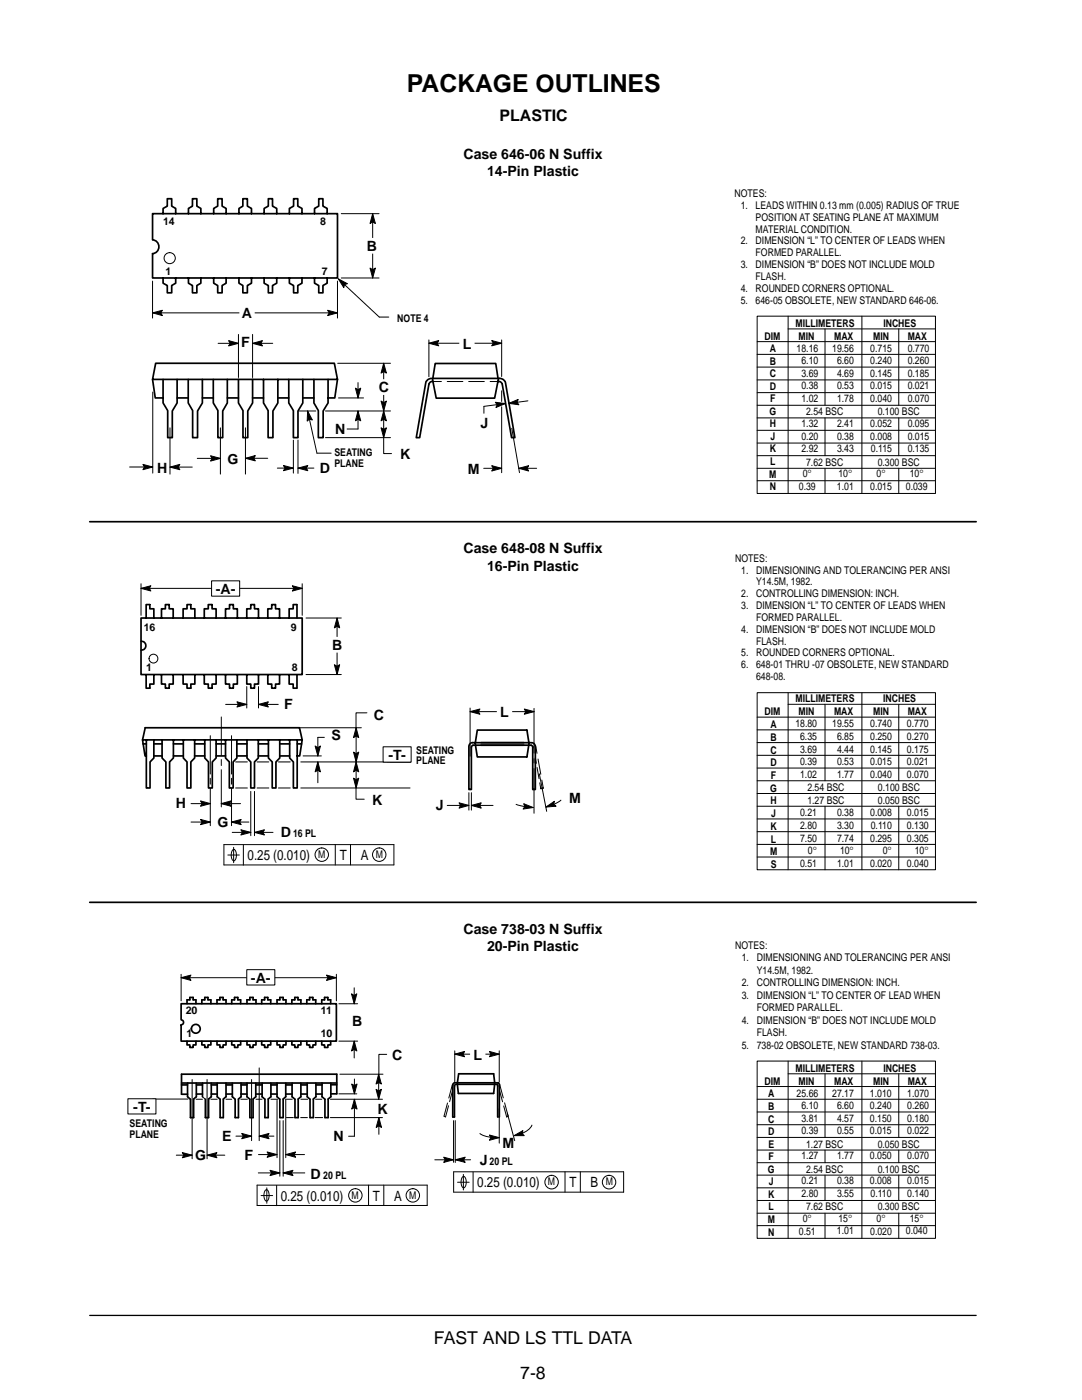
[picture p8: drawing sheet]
<svg xmlns="http://www.w3.org/2000/svg" width="216mm" height="279mm" viewBox="0 0 216 279" stroke-linecap="round" stroke-linejoin="round" font-family="sans-serif">
<path d="M17.9 262.5h176.9" fill="none" stroke="#000" stroke-width=".26"/>
<g fill="none" stroke="#000" stroke-width=".34">
<path d="M30.4 50.6a1.37 1.37 0 0 0 1.3-1.4 1.37 1.37 0 0 0-1.3-1.3v-5.3h36.9v12.9h-36.9v-4.9M32.5 42.6v-1l.9-.5v-1.4h.9v1.4l.8 .5v1M32.5 55.5v1l.9 .5v1.4h.9v-1.4l.8-.5v-1M37.6 42.6v-1l.8-.5v-1.4h.9v1.4l.8 .5v1M37.6 55.5v1l.8 .5v1.4h.9v-1.4l.8-.5v-1M42.6 42.6v-1l.8-.5v-1.4h.9v1.4l.8 .5v1M42.6 55.5v1l.8 .5v1.4h.9v-1.4l.8-.5v-1M47.7 42.6v-1l.8-.5v-1.4h.9v1.4l.8 .5v1M47.7 55.5v1l.8 .5v1.4h.9v-1.4l.8-.5v-1M52.7 42.6v-1l.8-.5v-1.4h.9v1.4l.8 .5v1M52.7 55.5v1l.8 .5v1.4h.9v-1.4l.8-.5v-1M57.7 42.6v-1l.9-.5v-1.4h.8v1.4l.9 .5v1"/>
<path d="M57.7 55.5v1l.9 .5v1.4h.8v-1.4l.9-.5v-1M62.8 42.6v-1l.8-.5v-1.4h.8v1.4l.9 .5v1M62.8 55.5v1l.8 .5v1.4h.8v-1.4l.9-.5v-1M30.4 75.7l.6 3.7h1.5M31.1 72.5h35.6l.6 3.2h-36.9zM32.5 75.7v4.7l1 1.5v5.4h.9v-5.3l.9-1.6v-4.7M35.3 79.4h2.3M37.6 75.7v4.7l.8 1.5v5.4h1v-5.3l1-1.6v-4.7M40.4 79.4h2.2M42.6 75.7v4.7l.9 1.5v5.4h.9v-5.3l1-1.6v-4.7M45.4 79.4h2.2M47.6 75.7v4.7l.9 1.5v5.4h.9v-5.3l1-1.6v-4.7"/>
<path d="M50.4 79.4h2.2M52.6 75.7v4.7l.9 1.5v5.4h1v-5.3l.9-1.6v-4.7M55.4 79.4h2.2M57.6 75.7v4.7l.9 1.5v5.4h1v-5.3l.9-1.6v-4.7M60.4 79.4h2.2M62.6 75.7v4.7l.9 1.5v5.4h1v-5.3l1-1.6v-4.7M67.3 75.7l-.5 3.7h-1.3M86.8 72.5h12.1l.5 3.3-.7 3.7h-11.7l-.7-3.7zM99.7 75.5l.7 .3 .5 .6 1.8 10.9h-.6l-1.9-10.6a.73 .73 0 0 0-.9-.6M99.7 75.5h-13.6a1.25 1.25 0 0 0-1.1 .9l-1.9 10.9h.6l1.9-10.6a.73 .73 0 0 1 .9-.6M17.9 104.1h176.9M17.9 180.1h176.9"/>
</g>
<g fill="none" stroke="#000" stroke-width=".2">
<path d="M30.4 56.1v7.4M67.3 56.1v7.4M67.5 55.7l1.8 .9-.6 .2-.1 .6zM67.5 55.7l8.2 7.6h1.9M68.1 55.5h7.5M68.1 42.6h7.5M73.8 53.5l.6 .3 .5-.3-.5 2zM74.4 42.6l.5 2-.5-.3-.6 .3zM74.4 42.6v12.9M30.4 62.4l2-.5-.3 .5 .3 .6zM30.4 62.4h36.9M30.5 78.2v16.2"/>
<path d="M43.5 68.5h4.1M45.6 68l2 .5-2 .5 .3-.5zM47.6 66.7v8.6M50.4 68.5l2-.5-.3 .5 .3 .5zM50.4 68.5h4M65.4 61.9l1.9 .5-1.9 .6 .3-.6zM67.4 72.5h10.5M67.5 79.4h5M70.9 77.5l.5 .3 .6-.3-.6 1.9zM71.4 76.4v3M76.6 72.5l.5 2-.5-.3-.6 .3zM76.6 72.5v18h1.5"/>
<path d="M85.6 68.5l1.9-.5-.3 .5 .3 .5zM85.6 67.8v7.4M85.6 68.5h14.5M98.1 68l2 .5-2 .5 .3-.5zM100.1 67.8v7.3M100.1 78v2.1M105.3 80l-3.8 .5M151.1 63.1h35.6v35.4h-35.6zM151.1 68.2h35.6M151.1 73.3h35.6M151.1 70.7h35.6M151.1 75.8h35.6"/>
<path d="M151.1 78.4h35.6M157.3 63.1v35.4M157.3 65.6h29.4M164.6 65.6v15.3M172 63.1v35.4M179.3 65.6v15.3M25.9 93.2h4.6M28.5 92.7l2 .5-2 .5 .3-.5zM33.9 93.2l2-.5-.3 .5 .3 .5zM33.9 93.2h4.5M39.4 91.5h4.6M42 91l2 .5-2 .5 .3-.5z"/>
<path d="M49 91.5l1.9-.6-.3 .6 .3 .5zM49 91.5h4.4M55.3 93.4h3.2M56.6 92.9l1.9 .5-1.9 .5 .3-.5zM58.5 87.8v6.6M59.5 93.4l1.9-.5-.3 .5 .3 .5zM59.5 87.8v6.7M59.5 93.4h3.1M59.7 82h3.3M61.4 82l.9 1.8-.6-.2-.4 .4zM61.4 82l1.8 8.4h2.9M64.9 82h13"/>
<path d="M64.9 87.3h13M71.4 82l.6 2-.6-.3-.5 .3zM71.4 82v3.6h-2.1M76 80l.6 .3 .5-.3-.5 2zM76 85.4l.6 .3 .5-.3-.5 1.9zM76.6 82l.5 2-.5-.3-.6 .3zM96.5 93.5h3.6M98.1 92.9l2 .6-2 .5 .3-.5zM98.8 80.3l2 .2-1.8 .8 .2-.5zM100.1 81.2v13.1M100.8 80.5l-4.2 .6v1.4M103.2 80.3l.2-.6-1.9 .8 2 .3-.3-.5"/>
<path d="M103.5 93.5l2-.6-.3 .6 .3 .5zM103.5 93.5h3.6M151.1 83.4h35.6M151.1 80.9h35.6M151.1 85.9h35.6M151.1 88.4h35.6M151.1 93.5h35.6M151.1 90.9h35.6M151.1 95.9h35.6M164.6 83.4v7.5M164.6 93.5v5M179.3 83.4v7.5"/>
<path d="M179.3 93.5v5"/>
<circle cx="33.9" cy="51.5" r="1.11"/>
</g>
<g fill="#000">
<path d="M67.5 55.7l1.8 .9-.6 .2-.1 .6z" fill-rule="evenodd"/>
<path d="M73.8 53.5l.6 .3 .5-.3-.5 2z" fill-rule="evenodd"/>
<path d="M74.4 42.6l.5 2-.5-.3-.6 .3z" fill-rule="evenodd"/>
<path d="M30.4 62.4l2-.5-.3 .5 .3 .6z" fill-rule="evenodd"/>
<path d="M45.6 68l2 .5-2 .5 .3-.5z" fill-rule="evenodd"/>
<path d="M50.4 68.5l2-.5-.3 .5 .3 .5z" fill-rule="evenodd"/>
<path d="M65.4 61.9l1.9 .5-1.9 .6 .3-.6z" fill-rule="evenodd"/>
<path d="M70.9 77.5l.5 .3 .6-.3-.6 1.9z" fill-rule="evenodd"/>
<path d="M76.6 72.5l.5 2-.5-.3-.6 .3z" fill-rule="evenodd"/>
<path d="M85.6 68.5l1.9-.5-.3 .5 .3 .5z" fill-rule="evenodd"/>
<path d="M98.1 68l2 .5-2 .5 .3-.5z" fill-rule="evenodd"/>
<path d="M28.5 92.7l2 .5-2 .5 .3-.5z" fill-rule="evenodd"/>
<path d="M33.9 93.2l2-.5-.3 .5 .3 .5z" fill-rule="evenodd"/>
<path d="M42 91l2 .5-2 .5 .3-.5z" fill-rule="evenodd"/>
<path d="M49 91.5l1.9-.6-.3 .6 .3 .5z" fill-rule="evenodd"/>
<path d="M56.6 92.9l1.9 .5-1.9 .5 .3-.5z" fill-rule="evenodd"/>
<path d="M59.5 93.4l1.9-.5-.3 .5 .3 .5z" fill-rule="evenodd"/>
<path d="M61.4 82l.9 1.8-.6-.2-.4 .4z" fill-rule="evenodd"/>
<path d="M71.4 82l.6 2-.6-.3-.5 .3z" fill-rule="evenodd"/>
<path d="M76 80l.6 .3 .5-.3-.5 2z" fill-rule="evenodd"/>
<path d="M76 85.4l.6 .3 .5-.3-.5 1.9z" fill-rule="evenodd"/>
<path d="M76.6 82l.5 2-.5-.3-.6 .3z" fill-rule="evenodd"/>
<path d="M98.1 92.9l2 .6-2 .5 .3-.5z" fill-rule="evenodd"/>
<path d="M98.8 80.3l2 .2-1.8 .8 .2-.5z" fill-rule="evenodd"/>
<path d="M101.5 80.5l1.9-.8-.2 .6 .3 .5z" fill-rule="evenodd"/>
<path d="M103.5 93.5l2-.6-.3 .6 .3 .5z" fill-rule="evenodd"/>
</g>
<path d="M99.4 76.1h-12.9" fill="none" stroke="#000" stroke-width=".2" stroke-dasharray="3.1 1.2" stroke-dashoffset="1.6"/>
<path d="M33.9 85.4v9.2M44 85.4v9.2M49 85.4v9.2" fill="none" stroke="#000" stroke-width=".2" stroke-dasharray="9.2 1.2 .9 1.2"/>
<path d="M102.1 85.5l1.6 8.8" fill="none" stroke="#000" stroke-width=".2" stroke-dasharray="9 2.2 .9 2.2"/>
<g fill="#fff">
<path d="M72.8 47.5h3.1v3.1h-3.1z" fill-rule="evenodd"/>
<path d="M47.8 61h3v3.2h-3z" fill-rule="evenodd"/>
</g>
<path d="M50.4 66.7v8.6" fill="none" stroke="#000" stroke-width=".2"/>
<g fill="#fff">
<path d="M75 75.7h3.1v3.1h-3.1z" fill-rule="evenodd"/>
<path d="M91.6 67.1h3.1v3.2h-3.1z" fill-rule="evenodd"/>
</g>
<g fill="none" stroke="#000" stroke-width=".34">
<path d="M28.1 123.3h32.2v11.3h-32.2zM28.1 128a.9 .9 0 0 1 1 .9 .9 .9 0 0 1-1 .9M29.2 123.3v-2.6h.7v.8h.8v1.8M29.2 134.7v2.6h.7v-.8h.8v-1.8M32.2 134.7v1.8h.8v.8h.7M33.7 120.7h-.7v.8h-.8v1.8M33.8 120.7v.8h.8v1.8M34.6 134.7v1.8h-.8v.8M36.5 123.3v-1.8h.8v-.8h.7l.1 .8h.8v1.8M36.5 134.7v1.8h.8v.8h.7l.1-.8h.8v-1.8M40.8 123.3v-1.8h.8v-.8h.7v.8h.8v1.8M40.8 134.7v1.8h.8v.8h.7v-.8h.8v-1.8"/>
<path d="M45 123.3v-1.8h.8v-.8h.7l.1 .8h.8v1.8M45 134.7v1.8h.8v.8h.7l.1-.8h.8v-1.8M49.2 134.7v1.8h.8v.8h.7M50.7 120.7h-.7v.8h-.8v1.8M50.8 120.7v.8h.8v1.8M51.6 134.7v1.8h-.8v.8M53.4 134.7v1.8h.8v.8h.7M54.9 120.7h-.7v.8h-.8v1.8M55 120.7v.8h.8v1.8M55.8 134.7v1.8h-.8v.8M57.7 134.7v1.8h.8v.8h.7M59.2 120.7h-.7v.8h-.8v1.8"/>
<path d="M59.3 120.7v2.6M59.3 134.7v2.6M28.5 148.5h.7M28.9 145.2h30.9l.5 2.5-.5 3.2h-.5M29 145.2l-.6 2.5M29.2 147.7v9.6h.7v-5.2l.8-.8v-3.6M30.7 148.5h1.6M30.7 150.9h1.6M32.3 147.7v3.6l.8 .8v5.2h.7v-5.2l.8-.8v-3.6M34.6 148.5h2M34.6 150.9h2M36.6 147.7v3.6l.7 .8v5.2h.8v-5.2l.7-.8v-3.6"/>
<path d="M38.8 148.5h2.1M38.8 150.9h2.1M40.9 147.7v3.6l.7 .8v5.2h.8v-5.2l.7-.8v-3.6M43.1 148.5h1.9M43.1 150.9h1.9M45 147.7v3.6l.8 .8v5.2h.7v-5.2l.8-.8v-3.6M47.3 148.5h2M47.3 150.9h2M49.3 147.7v3.6l.7 .8v5.2h.8v-5.2l.7-.8v-3.6M51.5 148.5h2.1M51.5 150.9h2.1M53.6 147.7v3.6l.7 .8v5.2h.8v-5.2l.7-.8v-3.6"/>
<path d="M55.8 148.5h2M55.8 150.9h2M57.8 147.7v3.6l.7 .8v5.2h.8v-9.6M59.3 148.5h.9M60.3 147.7h-31.9l.5 3.2h.3M94.4 148.7h11.6M96 148.2h8.5M105.1 145.7h-9.9l-.4 2.7 .4 2.7h9.9M105.1 145.7l.5 2.7-.5 2.7M106 148.7l.3 .3v.2M106 148.2h-11.8a.78 .78 0 0 0-.6 .8v8.6h.5v-8.5l.3-.4M106.1 148.2h.1a.78 .78 0 0 1 .6 .8v8.6h-.5v-8.6"/>
<path d="M108.4 157.3l-.5 .1"/>
</g>
<g fill="none" stroke="#000" stroke-width=".2">
<path d="M28.1 117.4l2-.5-.3 .5 .3 .5zM28.1 116.5v6.3M28.1 117.4h32.2M58.3 116.9l2 .5-2 .6 .3-.6zM60.3 116.5v6.3M49.2 137v4.3M51.6 137v4.3M61.1 134.6h7M61.1 123.3h7M66.7 132.7l.6 .3 .5-.3-.5 1.9zM67.3 123.3l.5 2-.5-.3-.6 .3zM67.3 123.3v11.3"/>
<path d="M151.1 138.2h35.6v35.4h-35.6zM157.3 138.2v35.4M172 138.2v35.4M40 159.8l2 .6-2 .5 .3-.5zM45 140.6h4.2M47 157.3h2.4M47 152.1h2.4M47.3 140.1l1.9 .5-1.9 .5 .3-.5zM50 157.9v8.9M50.8 157.9v8.9M51.3 157.3h2.3M51.3 152.1h2.3"/>
<path d="M51.6 140.6l1.9-.5-.3 .5 .3 .5zM51.6 140.6h3.9M55.6 157.3h2.3M55.6 152.1h2.3M59.8 145.2h12.3M60 157.3h21.8M60 152.1h21.9M60.5 150.9h3.6M62.9 148.9l.5 .3 .5-.3-.5 2zM63.4 152.1l.5 1.9-.5-.3-.5 .3zM63.4 152.1v4.1M64.7 147.2h-1.3v3.7"/>
<path d="M70.5 150.1l.6 .3 .5-.3-.5 2zM70.5 155.3l.6 .3 .5-.3-.5 2zM71.1 145.2l.5 2-.5-.3-.6 .3zM71.1 152.1l.5 1.9-.5-.3-.6 .3zM73.2 142.3h-2.2v17.2h1.7M77.4 152.1h4.5M93.6 158.2v3.5M93.8 142l2-.5-.3 .5 .3 .5zM93.8 142h12.8M94.1 158.2v3.5M104.6 141.5l2 .5-2 .5 .3-.5zM111.9 159.7l-1.8 1"/>
<path d="M151.1 143.1h35.6M151.1 148.2h35.6M151.1 145.7h35.6M151.1 150.7h35.6M151.1 153.3h35.6M151.1 158.4h35.6M151.1 155.8h35.6M157.3 140.6h29.4M164.6 140.6v15.2M179.3 140.6v15.2M38.1 160.4h3.9M38.1 164.1h3.9"/>
<path d="M40 163.5l2 .6-2 .5 .3-.5zM44.1 160.4l2-.6-.3 .6 .3 .5zM44.1 160.4h3.9M46.2 164.1l1.9-.6-.3 .6 .3 .5zM46.2 164.1h3.5M46.3 166.1h3.7M48.1 165.6l1.9 .5-1.9 .5 .3-.5zM50.8 166.1l2-.5-.4 .5 .4 .5zM50.8 166.1h3.7M89.2 160.7h4.4M91.6 160.2l2 .5-2 .6 .3-.6zM94.1 160.7l1.9-.5-.3 .5 .3 .6z"/>
<path d="M94.1 160.7h4.3M103 160.5l2.2 .5M104.5 160.4l1.9 .8-2 .3 .3-.5zM105 161.1l1.4 .1M108.9 161.1l1.7-1.2-.1 .6 .5 .4zM110 160.7l-1.1 .4M151.1 160.9h35.6M151.1 163.4h35.6M151.1 168.5h35.6M151.1 166h35.6M151.1 171h35.6M164.6 160.9v12.7"/>
<path d="M179.3 160.9v12.7"/>
<circle cx="30.6" cy="131.4" r=".88"/>
</g>
<path d="M106.9 148.8l1.5 8.5" fill="none" stroke="#000" stroke-width=".2" stroke-dasharray="3.1 1.2" stroke-dashoffset="1.6"/>
<path d="M107.9 157.4l-1.1-6.2" fill="none" stroke="#000" stroke-width=".2" stroke-dasharray="2.3 .8" stroke-dashoffset="1.1"/>
<path d="M106.6 162.3v-21" fill="none" stroke="#000" stroke-width=".2" stroke-dasharray="8.9 1.1 .9 1.1"/>
<path d="M93.8 141.3v9.6" fill="none" stroke="#000" stroke-width=".2" stroke-dasharray="9.6 2.4 1 2.4"/>
<path d="M107.6 154.4l1.5 7.5" fill="none" stroke="#000" stroke-width=".2" stroke-dasharray="7.6 1.9 .8 1.9"/>
<g fill="#000">
<path d="M28.1 117.4l2-.5-.3 .5 .3 .5z" fill-rule="evenodd"/>
<path d="M58.3 116.9l2 .5-2 .6 .3-.6z" fill-rule="evenodd"/>
<path d="M66.7 132.7l.6 .3 .5-.3-.5 1.9z" fill-rule="evenodd"/>
<path d="M67.3 123.3l.5 2-.5-.3-.6 .3z" fill-rule="evenodd"/>
<path d="M47.3 140.1l1.9 .5-1.9 .5 .3-.5z" fill-rule="evenodd"/>
<path d="M51.6 140.6l1.9-.5-.3 .5 .3 .5z" fill-rule="evenodd"/>
<path d="M63.4 152.1l.5 1.9-.5-.3-.5 .3z" fill-rule="evenodd"/>
<path d="M62.9 148.9l.5 .3 .5-.3-.5 2z" fill-rule="evenodd"/>
<path d="M70.5 150.1l.6 .3 .5-.3-.5 2z" fill-rule="evenodd"/>
<path d="M71.1 145.2l.5 2-.5-.3-.6 .3z" fill-rule="evenodd"/>
<path d="M70.5 155.3l.6 .3 .5-.3-.5 2z" fill-rule="evenodd"/>
<path d="M71.1 152.1l.5 1.9-.5-.3-.6 .3z" fill-rule="evenodd"/>
<path d="M93.8 142l2-.5-.3 .5 .3 .5z" fill-rule="evenodd"/>
<path d="M104.6 141.5l2 .5-2 .5 .3-.5z" fill-rule="evenodd"/>
<path d="M40 159.8l2 .6-2 .5 .3-.5z" fill-rule="evenodd"/>
<path d="M40 163.5l2 .6-2 .5 .3-.5z" fill-rule="evenodd"/>
<path d="M44.1 160.4l2-.6-.3 .6 .3 .5z" fill-rule="evenodd"/>
<path d="M46.2 164.1l1.9-.6-.3 .6 .3 .5z" fill-rule="evenodd"/>
<path d="M48.1 165.6l1.9 .5-1.9 .5 .3-.5z" fill-rule="evenodd"/>
<path d="M50.8 166.1l2-.5-.4 .5 .4 .5z" fill-rule="evenodd"/>
<path d="M91.6 160.2l2 .5-2 .6 .3-.6z" fill-rule="evenodd"/>
<path d="M94.1 160.7l1.9-.5-.3 .5 .3 .6z" fill-rule="evenodd"/>
<path d="M104.5 160.4l1.9 .8-2 .3 .3-.5z" fill-rule="evenodd"/>
<path d="M108.9 161.1l1.7-1.2-.1 .6 .5 .4z" fill-rule="evenodd"/>
</g>
<path d="M42.2 115.9h5.6v3.1h-5.6z" fill-rule="evenodd" fill="#fff"/>
<path d="M42.2 115.9h5.6v3.1h-5.6z" fill="none" stroke="#000" stroke-width=".2"/>
<g fill="#fff">
<path d="M65.9 127.1h3.1v3.1h-3.1z" fill-rule="evenodd"/>
<path d="M76.4 149h5.6v3.1h-5.6z" fill-rule="evenodd"/>
</g>
<path d="M76.4 149h5.6v3.1h-5.6z" fill="none" stroke="#000" stroke-width=".2"/>
<path d="M99.1 140.7h3.1v3.1h-3.1z" fill-rule="evenodd" fill="#fff"/>
<g fill="none" stroke="#000" stroke-width=".2">
<path d="M42 146.8v7.7M42 155.3v1.2M42 157.3v7.5M44.2 143.1v7.7M44.2 151.6v1.2M44.2 153.6v7.4M46.2 146.8v7.7M46.2 155.3v1.2M46.2 157.3v7.5M36.1 195.1l2-.5-.3 .5 .3 .6zM36.1 194.4v5.3M36.1 195.1h31"/>
<path d="M65.2 194.6l1.9 .5-1.9 .6 .3-.6zM67.1 194.4v5.3M70.1 198.3l.6 .4 .5-.4-.5 2zM70.7 197.1v3.2M30.5 219.3h7M39.1 219.4h1.3M40.4 218.9l.6 .5M42.1 219.4h1.2M45.1 219.4h1.1M48.1 219.4h1.3M51.1 219.4h1.2M54.1 219.4h1.3"/>
<path d="M55.3 219.6v11.4M56.9 219.4h1.4M57 219.6v11.4M60 219.4h1.4M63 219.4h1.2M65.9 219.4h10.4M67.6 200.3h3.8M67.6 218.3h3.6M67.6 207.8h3.8M67.8 214.4h8.6M70.2 216.3l.5 .3 .5-.3-.5 2zM70.7 207.8l.5 1.9-.5-.3-.6 .3z"/>
<path d="M70.7 207.8v3.3M70.7 219.4l.5 1.9-.5-.3-.5 .3zM70.7 219.4v7.4h-1.1M70.7 215.3v3M75 217.4l.6 .3 .5-.3-.5 2zM75.6 214.4l.5 1.9-.5-.3-.6 .3zM75.6 214.4v5M77.2 210.4h-1.6v4M90.7 210.4l2-.6-.3 .6 .3 .5zM90.7 209.7v6.4M90.7 210.4h8.9M97.7 209.8l1.9 .6-1.9 .5 .3-.5z"/>
<path d="M99.6 209.7v6.2M151.1 211.8h35.6v35.3h-35.6zM151.1 216.8h35.6M151.1 219.4h35.6M157.3 211.8v35.3M157.3 214.3h29.4M164.6 214.3v12.7M172 211.8v35.3M179.3 214.3v12.7M35.2 230.5h3.1M36.4 230l1.9 .5-1.9 .6 .3-.6zM41.3 230.5l2-.5-.3 .5 .3 .6z"/>
<path d="M41.3 230.5h3.6M47.1 226.7h3.1M48.2 226.2l2 .5-2 .6 .3-.6zM51.5 234.1h4.3M51.6 230.4h3.7M51.7 226.7l2-.5-.3 .5 .3 .6zM51.7 226.7h3M53.3 229.9l2 .5-2 .6 .3-.6zM53.9 233.6l1.9 .5-1.9 .5 .3-.5zM55.8 223.6v11.1M56.5 234.1l2-.5-.3 .5 .3 .5zM56.5 223.6v11.1"/>
<path d="M56.5 234.1h4.3M57 230.4l2-.5-.3 .5 .3 .6zM57 230.4h3.8M57.1 223h1.4M60 223h1.3M62.9 223h1.5M65.9 223h10.4M75.6 223l.5 2-.5-.3-.5 .3zM75.6 223v3.4M86.8 231.5h3.7M88.5 230.9l2 .6-2 .5 .3-.5zM90.5 223.6v8.4"/>
<path d="M90.8 231.5l2-.6-.3 .6 .3 .5zM90.8 223.6v8.4M90.8 231.5h3.1M95.8 226.2a6.6 6.6 0 0 0 3.8 .8M97.7 226.5l1.9 .5-1.9 .6 .3-.6zM99.3 222.9h.3M99.6 221.2v6.9M101.2 222.1l1.5 5.5M102.6 226.6l1.7-1-.1 .6 .4 .4zM106.1 224.5a4.9 4.9 0 0 1-3.5 2.1M151.1 221.9h35.6M151.1 224.5h35.6"/>
<path d="M151.1 227h35.6M151.1 232h35.6M151.1 229.5h35.6M151.1 234.5h35.6M151.1 237.1h35.6M151.1 239.6h35.6M164.6 229.5v2.5M164.6 234.5v5.1M179.3 229.5v2.5M179.3 234.5v5.1M151.1 242.1h35.6M151.1 244.6h35.6"/>
<path d="M164.6 242.1v5M179.3 242.1v5"/>
</g>
<g fill="#000">
<path d="M36.1 195.1l2-.5-.3 .5 .3 .6z" fill-rule="evenodd"/>
<path d="M65.2 194.6l1.9 .5-1.9 .6 .3-.6z" fill-rule="evenodd"/>
<path d="M70.1 198.3l.6 .4 .5-.4-.5 2z" fill-rule="evenodd"/>
<path d="M70.7 207.8l.5 1.9-.5-.3-.6 .3z" fill-rule="evenodd"/>
<path d="M70.2 216.3l.5 .3 .5-.3-.5 2z" fill-rule="evenodd"/>
<path d="M75 217.4l.6 .3 .5-.3-.5 2z" fill-rule="evenodd"/>
<path d="M75.6 214.4l.5 1.9-.5-.3-.6 .3z" fill-rule="evenodd"/>
<path d="M90.7 210.4l2-.6-.3 .6 .3 .5z" fill-rule="evenodd"/>
<path d="M97.7 209.8l1.9 .6-1.9 .5 .3-.5z" fill-rule="evenodd"/>
<path d="M36.4 230l1.9 .5-1.9 .6 .3-.6z" fill-rule="evenodd"/>
<path d="M41.3 230.5l2-.5-.3 .5 .3 .6z" fill-rule="evenodd"/>
<path d="M48.2 226.2l2 .5-2 .6 .3-.6z" fill-rule="evenodd"/>
<path d="M51.7 226.7l2-.5-.3 .5 .3 .6z" fill-rule="evenodd"/>
<path d="M53.3 229.9l2 .5-2 .6 .3-.6z" fill-rule="evenodd"/>
<path d="M53.9 233.6l1.9 .5-1.9 .5 .3-.5z" fill-rule="evenodd"/>
<path d="M56.5 234.1l2-.5-.3 .5 .3 .5z" fill-rule="evenodd"/>
<path d="M57 230.4l2-.5-.3 .5 .3 .6z" fill-rule="evenodd"/>
<path d="M70.7 219.4l.5 1.9-.5-.3-.5 .3z" fill-rule="evenodd"/>
<path d="M75.6 223l.5 2-.5-.3-.5 .3z" fill-rule="evenodd"/>
<path d="M88.5 230.9l2 .6-2 .5 .3-.5z" fill-rule="evenodd"/>
<path d="M90.8 231.5l2-.6-.3 .6 .3 .5z" fill-rule="evenodd"/>
<path d="M97.7 226.5l1.9 .5-1.9 .6 .3-.6z" fill-rule="evenodd"/>
<path d="M102.6 226.6l1.7-1-.1 .6 .4 .4z" fill-rule="evenodd"/>
</g>
<g fill="none" stroke="#000" stroke-width=".34">
<path d="M36.1 204.5a.51 .51 0 0 0 .5-.5 .51 .51 0 0 0-.5-.5v-3.2h31v7.5h-31v-3.2M36.2 216.5h1.2M36.2 216.1h31M37.3 207.8v.7h.6v.5h.6v-.5h.6v-.7M37.3 200.3v-.8h.6v-.4h.6v.4h.6v.8M37.4 216.1v2.8l.6 .5v3.6h.6v-3.7l.6-.4v-2.8M39.2 216.5h1.2M39.2 218.3h1.2M40.3 207.8v.7h.6v.5h.6v-.5h.6v-.7M40.3 200.3v-.8h.6v-.4h.6v.4h.6v.8M40.4 216.1v2.8M42.2 216.5h1.1"/>
<path d="M42.2 218.3h1.1M42.2 216.1v2.8l-.6 .4v3.7h-.6v-3.6M43.3 207.8v.7h.6v.5h.6v-.5h.6v-.7M43.3 200.3v-.8h.6v-.4h.6v.4h.6v.8M43.3 216.1v2.8l.6 .5v3.6h.7v-3.7l.5-.4v-2.8M45.1 216.5h1.3M45.1 218.3h1.3M46.2 207.8v.7h.6v.5h.7v-.5h.5v-.7M46.2 200.3v-.8h.6v-.4h.7v.4h.5v.8M46.4 216.1v2.8l.5 .5v3.6h.7v-3.7l.5-.4v-2.8M48.1 218.3h1.2M48.1 216.5h1.2"/>
<path d="M49.3 207.8v.7h.6v.5h.6v-.5h.6v-.7M49.3 200.3v-.8h.6v-.4h.6v.4h.6v.8M49.3 216.1v2.8l.6 .5v3.6h.6v-3.7l.5-.4v-2.8M51.1 216.5h1.2M51.1 218.3h1.2M52.2 207.8v.7h.6v.5h.6v-.5h.6v-.7M52.2 200.3v-.8h.6v-.4h.6v.4h.6v.8M52.3 216.1v2.8l.6 .5v3.6h.6v-3.7l.6-.4v-2.8M54.1 216.5h1.2M54.1 218.3h1.2M55.3 207.8v.7h.5v.5h.7v-.5h.6v-.7M55.3 200.3v-.8h.5v-.4h.7v.4h.6v.8"/>
<path d="M55.3 216.1v2.8l.5 .5v3.6h.7v-3.7l.5-.4v-2.8M57.1 216.5h1.2M57.1 218.3h1.2M58.2 207.8v.7h.6v.5h.7v-.5h.5v-.7M58.2 200.3v-.8h.6v-.4h.7v.4h.5v.8M58.3 216.1v2.8l.6 .5v3.6h.6v-3.7l.5-.4v-2.8M60.1 216.5h1.2M60.1 218.3h1.2M61.2 207.8v.7h.6v.5h.6v-.5h.6v-.7M61.2 200.3v-.8h.6v-.4h.6v.4h.6v.8M61.3 216.1v2.8l.6 .5v3.6h.6v-3.7l.5-.4v-2.8M63 216.5h1.3"/>
<path d="M63 218.3h1.3M64.2 207.8v.7h.6v.5h.6v-.5h.6v-.7M64.2 200.3v-.8h.6v-.4h.6v.4h.6v.8M64.3 216.1v2.8l.5 .5v3.6h.7v-3.7l.5-.4v-2.8M66 216.5h1.2M66 218.3h1.2v-3.9h-31v4h1.2M90.7 216.1l-.3 .2v.2M90.8 216.1h8.7M90.9 216.4l-.2 .3v6.2h-.4v-6.4M91.1 216.4h8.1M91.5 214.3h7l.2 1.7-.2 2.2h-7l-.2-2.1zM99.1 216.4l.2 .3v6.2"/>
<path d="M99.3 216.1l.3 .2 .1 .2M99.6 216.5v6.4"/>
<circle cx="39.1" cy="205.3" r=".88"/>
</g>
<path d="M38.3 231.3v-15.9M41.3 231.3v-15.9" fill="none" stroke="#000" stroke-width=".2" stroke-dasharray="15.8 2 1.6 2"/>
<path d="M50.2 227.6v-12.2" fill="none" stroke="#000" stroke-width=".2" stroke-dasharray="12.2 1.5 1.2 1.5"/>
<path d="M51.7 227.6v-14.5" fill="none" stroke="#000" stroke-width=".2" stroke-dasharray="14.5 1.8 1.4 1.8"/>
<path d="M90.3 217.7l-1.4 5.2" fill="none" stroke="#000" stroke-width=".2" stroke-dasharray="2.3 .8"/>
<path d="M88.9 222.9l-.3-.1M101.4 222.8l-.3 .1" fill="none" stroke="#000" stroke-width=".2" stroke-dasharray="5.1 2.4"/>
<path d="M99.7 216.5l1.7 6.3M88.6 222.8l1.7-6.3" fill="none" stroke="#000" stroke-width=".2" stroke-dasharray="2.7 1"/>
<path d="M101.1 222.9l-1.4-5.2" fill="none" stroke="#000" stroke-width=".2" stroke-dasharray="2.3 .9"/>
<path d="M49.2 193.5h5.6v3.1h-5.6z" fill-rule="evenodd" fill="#fff"/>
<path d="M49.2 193.5h5.6v3.1h-5.6z" fill="none" stroke="#000" stroke-width=".2"/>
<g fill="#fff">
<path d="M93.8 209.1h3.1v3.2h-3.1z" fill-rule="evenodd"/>
<path d="M25.5 219.3h5.6v3h-5.6z" fill-rule="evenodd"/>
</g>
<g fill="none" stroke="#000" stroke-width=".2">
<path d="M44.7 168.6h33.9v4h-33.9zM45.5 170.6h2.3M46.5 169.6l.2-.1a1.46 1.46 0 0 1 0 2.3 1.55 1.55 0 0 1-.2-2.2zM46.6 169.1v3.1M48.6 168.6v4.1M66.9 168.6v4M69.9 168.6v4M25.5 219.3h5.6v3h-5.6zM51.3 236.5h33.9v4.1h-33.9zM52.1 238.6h2.3M53 237.5l.2-.1a1.46 1.46 0 0 1 0 2.3 1.56 1.56 0 0 1-.2-2.2zM53.2 237.1v3"/>
<path d="M55.2 236.6v4M73.5 236.5v4.1M76.6 236.5v4.1M90.5 233.9h33.9v4h-33.9zM91.3 235.9h2.3M92.3 234.9l.2-.1a1.51 1.51 0 0 1 0 2.3 1.55 1.55 0 0 1-.2-2.2zM92.5 234.4v3.1M94.4 233.9v4.1M112.7 233.9v4M115.8 233.9v4"/>
<circle cx="64.2" cy="170.6" r="1.34"/>
<circle cx="75.7" cy="170.6" r="1.34"/>
<circle cx="70.9" cy="238.6" r="1.34"/>
<circle cx="82.4" cy="238.6" r="1.34"/>
<circle cx="110.1" cy="235.9" r="1.35"/>
<circle cx="121.5" cy="235.9" r="1.35"/>
</g>
<text font-size="4.9" x="81.2" y="18.3">PACKAGE OUTLINES</text>
<g font-size="3.5">
<text x="86.6" y="268.1">FAST AND LS TTL DATA</text>
<text x="103.8" y="275.2">7-8</text>
</g>
<text font-size="3.2" x="99.7" y="24.2">PLASTIC</text>
<g font-size="2.8">
<text x="92.5" y="31.6">Case 646-06 N Suffix</text>
<text x="97.2" y="35.1">14-Pin Plastic</text>
<text x="73.2" y="50.1">B</text>
<text x="48.3" y="63.5">A</text>
<text x="48.1" y="69.2">F</text>
<text x="92.3" y="69.6">L</text>
<text x="75.6" y="78.2">C</text>
<text x="66.9" y="86.6">N</text>
<text x="95.9" y="85.4">J</text>
<text x="31.3" y="94.4">H</text>
<text x="45.4" y="92.5">G</text>
<text x="63.8" y="94.4">D</text>
<text x="79.9" y="91.5">K</text>
<text x="93.4" y="94.6">M</text>
<text x="92.5" y="110.4">Case 648-08 N Suffix</text>
<text x="97.2" y="113.9">16-Pin Plastic</text>
<text x="43.1" y="118.5">-A-</text>
<text x="66.3" y="129.8">B</text>
<text x="56.7" y="141.5">F</text>
<text x="74.6" y="143.7">C</text>
<text x="99.8" y="143.2">L</text>
<text x="66.1" y="147.8">S</text>
<text x="77.5" y="151.6">-T-</text>
<text x="35.1" y="161.3">H</text>
<text x="74.3" y="160.7">K</text>
<text x="87" y="161.7">J</text>
<text x="113.6" y="160.3">M</text>
<text x="43.4" y="165.1">G</text>
<text x="56.1" y="167.1">D</text>
<text x="49.4" y="171.7">0.25 (0.010)</text>
<text x="67.8" y="171.7">T</text>
<text x="72" y="171.7">A</text>
<text x="92.5" y="186.3">Case 738-03 N Suffix</text>
<text x="97.2" y="189.8">20-Pin Plastic</text>
<text x="50.1" y="196.1">-A-</text>
<text x="70.3" y="204.7">B</text>
<text x="78.2" y="211.5">C</text>
<text x="94.5" y="211.6">L</text>
<text x="26.6" y="221.8">-T-</text>
<text x="44.4" y="227.8">E</text>
<text x="66.5" y="227.8">N</text>
<text x="75.3" y="222.3">K</text>
<text x="38.9" y="231.5">G</text>
<text x="48.8" y="231.5">F</text>
<text x="95.8" y="232.6">J</text>
<text x="100.3" y="229.1">M</text>
<text x="56" y="239.6">0.25 (0.010)</text>
<text x="62" y="235.3">D</text>
<text x="74.4" y="239.6">T</text>
<text x="78.6" y="239.6">A</text>
<text x="95.2" y="236.9">0.25 (0.010)</text>
<text x="113.6" y="236.9">T</text>
<text x="117.9" y="236.9">B</text>
</g>
<g font-size="2.1">
<text x="146.6" y="39.3">NOTES:</text>
<text x="147.8" y="41.7">1.</text>
<text x="150.8" y="41.7">LEADS WITHIN 0.13 mm (0.005) RADIUS OF TRUE</text>
<text x="32.5" y="45">14</text>
<text x="63.9" y="45">8</text>
<text x="150.8" y="44.1">POSITION AT SEATING PLANE AT MAXIMUM</text>
<text x="150.8" y="46.4">MATERIAL CONDITION.</text>
<text x="147.8" y="48.8">2.</text>
<text x="147.8" y="53.5">3.</text>
<text x="150.8" y="48.8">DIMENSION “L” TO CENTER OF LEADS WHEN</text>
<text x="150.8" y="51.2">FORMED PARALLEL.</text>
<text x="150.8" y="53.5">DIMENSION “B” DOES NOT INCLUDE MOLD</text>
<text x="33" y="54.8">1</text>
<text x="64.2" y="54.8">7</text>
<text x="147.8" y="58.2">4.</text>
<text x="150.8" y="55.9">FLASH.</text>
<text x="150.8" y="58.2">ROUNDED CORNERS OPTIONAL.</text>
<text x="79.3" y="64.3">NOTE 4</text>
<text x="147.8" y="60.6">5.</text>
<text x="150.8" y="60.6">646-05 OBSOLETE, NEW STANDARD 646-06.</text>
<text x="158.7" y="65.2">MILLIMETERS</text>
<text x="176.3" y="65.2">INCHES</text>
<text x="152.5" y="67.8">DIM</text>
<text x="153.6" y="70.3">A</text>
<text x="159" y="70.2">18.16</text>
<text x="159.3" y="67.8">MIN</text>
<text x="166.1" y="70.2">19.56</text>
<text x="166.4" y="67.8">MAX</text>
<text x="173.7" y="70.2">0.715</text>
<text x="174.2" y="67.8">MIN</text>
<text x="181.1" y="70.2">0.770</text>
<text x="181.1" y="67.8">MAX</text>
<text x="153.6" y="72.8">B</text>
<text x="153.6" y="75.3">C</text>
<text x="153.6" y="77.8">D</text>
<text x="159.9" y="72.7">6.10</text>
<text x="159.9" y="75.2">3.69</text>
<text x="159.9" y="77.7">0.38</text>
<text x="167" y="72.7">6.60</text>
<text x="167" y="75.2">4.69</text>
<text x="167" y="77.7">0.53</text>
<text x="173.7" y="72.7">0.240</text>
<text x="173.7" y="75.2">0.145</text>
<text x="173.7" y="77.7">0.015</text>
<text x="181.1" y="72.7">0.260</text>
<text x="181.1" y="75.2">0.185</text>
<text x="181.1" y="77.7">0.021</text>
<text x="153.5" y="82.8">G</text>
<text x="153.7" y="80.3">F</text>
<text x="159.9" y="80.2">1.02</text>
<text x="160.9" y="82.9">2.54 BSC</text>
<text x="167" y="80.2">1.78</text>
<text x="173.7" y="80.2">0.040</text>
<text x="175.1" y="82.9">0.100 BSC</text>
<text x="181.1" y="80.2">0.070</text>
<text x="153.6" y="85.3">H</text>
<text x="153.7" y="87.8">J</text>
<text x="159.9" y="85.2">1.32</text>
<text x="159.9" y="87.7">0.20</text>
<text x="167" y="85.2">2.41</text>
<text x="167" y="87.7">0.38</text>
<text x="173.7" y="85.2">0.052</text>
<text x="173.7" y="87.7">0.008</text>
<text x="181.1" y="85.2">0.095</text>
<text x="181.1" y="87.7">0.015</text>
<text x="66.7" y="91.1">SEATING</text>
<text x="66.7" y="93.2">PLANE</text>
<text x="153.5" y="95.3">M</text>
<text x="153.6" y="90.3">K</text>
<text x="153.7" y="92.8">L</text>
<text x="159.9" y="90.2">2.92</text>
<text x="160.2" y="95.3">0°</text>
<text x="160.9" y="92.9">7.62 BSC</text>
<text x="167" y="90.2">3.43</text>
<text x="167.3" y="95.3">10°</text>
<text x="173.8" y="90.2">0.115</text>
<text x="174.9" y="95.3">0°</text>
<text x="175.1" y="92.9">0.300 BSC</text>
<text x="181.1" y="90.2">0.135</text>
<text x="181.5" y="95.3">10°</text>
<text x="153.6" y="97.8">N</text>
<text x="159.4" y="97.8">0.39</text>
<text x="167" y="97.8">1.01</text>
<text x="173.6" y="97.8">0.015</text>
<text x="180.8" y="97.8">0.039</text>
<text x="146.7" y="112.1">NOTES:</text>
<text x="147.9" y="114.5">1.</text>
<text x="147.9" y="119.2">2.</text>
<text x="150.9" y="114.5">DIMENSIONING AND TOLERANCING PER ANSI</text>
<text x="150.9" y="116.8">Y14.5M, 1982.</text>
<text x="150.9" y="119.2">CONTROLLING DIMENSION: INCH.</text>
<text x="147.9" y="121.5">3.</text>
<text x="150.9" y="121.5">DIMENSION “L” TO CENTER OF LEADS WHEN</text>
<text x="150.9" y="123.9">FORMED PARALLEL.</text>
<text x="28.7" y="126">16</text>
<text x="58.1" y="126">9</text>
<text x="147.9" y="126.3">4.</text>
<text x="147.9" y="131">5.</text>
<text x="150.9" y="126.3">DIMENSION “B” DOES NOT INCLUDE MOLD</text>
<text x="150.9" y="128.6">FLASH.</text>
<text x="150.9" y="131">ROUNDED CORNERS OPTIONAL.</text>
<text x="29.2" y="133.9">1</text>
<text x="58.2" y="133.9">8</text>
<text x="147.9" y="133.4">6.</text>
<text x="150.9" y="133.4">648-01 THRU -07 OBSOLETE, NEW STANDARD</text>
<text x="150.9" y="135.7">648-08.</text>
<text x="152.5" y="142.8">DIM</text>
<text x="158.7" y="140.1">MILLIMETERS</text>
<text x="159.3" y="142.8">MIN</text>
<text x="166.4" y="142.8">MAX</text>
<text x="174.2" y="142.8">MIN</text>
<text x="176.2" y="140.1">INCHES</text>
<text x="181.1" y="142.8">MAX</text>
<text x="153.7" y="145.3">A</text>
<text x="153.7" y="147.9">B</text>
<text x="158.7" y="145.2">18.80</text>
<text x="159.7" y="147.7">6.35</text>
<text x="166.1" y="145.2">19.55</text>
<text x="167" y="147.7">6.85</text>
<text x="173.6" y="145.2">0.740</text>
<text x="173.6" y="147.7">0.250</text>
<text x="181" y="145.2">0.770</text>
<text x="181" y="147.7">0.270</text>
<text x="83.1" y="150.4">SEATING</text>
<text x="83.1" y="152.5">PLANE</text>
<text x="153.7" y="150.4">C</text>
<text x="153.7" y="152.9">D</text>
<text x="153.8" y="155.5">F</text>
<text x="159.7" y="150.2">3.69</text>
<text x="159.7" y="152.8">0.39</text>
<text x="159.7" y="155.3">1.02</text>
<text x="167" y="150.2">4.44</text>
<text x="167" y="152.8">0.53</text>
<text x="167" y="155.3">1.77</text>
<text x="173.6" y="150.2">0.145</text>
<text x="173.6" y="152.8">0.015</text>
<text x="173.6" y="155.3">0.040</text>
<text x="181" y="150.2">0.175</text>
<text x="181" y="152.8">0.021</text>
<text x="181" y="155.3">0.070</text>
<text x="153.7" y="158">G</text>
<text x="153.7" y="160.5">H</text>
<text x="161.1" y="157.9">2.54 BSC</text>
<text x="161.1" y="160.4">1.27 BSC</text>
<text x="175.2" y="157.9">0.100 BSC</text>
<text x="175.2" y="160.4">0.050 BSC</text>
<text x="58.5" y="167">16 PL</text>
<text x="153.7" y="165.6">K</text>
<text x="153.9" y="163.1">J</text>
<text x="159.7" y="162.9">0.21</text>
<text x="159.7" y="165.4">2.80</text>
<text x="159.7" y="168">7.50</text>
<text x="167" y="162.9">0.38</text>
<text x="167" y="165.4">3.30</text>
<text x="167" y="168">7.74</text>
<text x="173.6" y="162.9">0.008</text>
<text x="173.6" y="168">0.295</text>
<text x="173.8" y="165.4">0.110</text>
<text x="181" y="162.9">0.015</text>
<text x="181" y="165.4">0.130</text>
<text x="181" y="168">0.305</text>
<text x="63.5" y="171.3">M</text>
<text x="75" y="171.3">M</text>
<text x="153.7" y="170.7">M</text>
<text x="153.8" y="173.2">S</text>
<text x="153.8" y="168.1">L</text>
<text x="159.7" y="173">0.51</text>
<text x="161.2" y="170.5">0°</text>
<text x="167" y="173">1.01</text>
<text x="167.6" y="170.5">10°</text>
<text x="173.6" y="173">0.020</text>
<text x="176.2" y="170.5">0°</text>
<text x="181" y="173">0.040</text>
<text x="182.5" y="170.5">10°</text>
<text x="146.7" y="189.3">NOTES:</text>
<text x="148" y="191.8">1.</text>
<text x="151" y="191.8">DIMENSIONING AND TOLERANCING PER ANSI</text>
<text x="148" y="196.8">2.</text>
<text x="151" y="194.3">Y14.5M, 1982.</text>
<text x="151" y="196.8">CONTROLLING DIMENSION: INCH.</text>
<text x="37.1" y="202.4">20</text>
<text x="64" y="202.4">11</text>
<text x="148" y="199.3">3.</text>
<text x="151" y="199.3">DIMENSION “L” TO CENTER OF LEAD WHEN</text>
<text x="151" y="201.8">FORMED PARALLEL.</text>
<text x="37.2" y="207">1</text>
<text x="64" y="207">10</text>
<text x="148" y="204.3">4.</text>
<text x="148" y="209.3">5.</text>
<text x="151" y="204.3">DIMENSION “B” DOES NOT INCLUDE MOLD</text>
<text x="151" y="206.8">FLASH.</text>
<text x="151" y="209.3">738-02 OBSOLETE, NEW STANDARD 738-03.</text>
<text x="158.7" y="213.9">MILLIMETERS</text>
<text x="176.3" y="213.9">INCHES</text>
<text x="152.5" y="216.5">DIM</text>
<text x="153.3" y="219">A</text>
<text x="153.3" y="221.5">B</text>
<text x="159" y="218.8">25.66</text>
<text x="159.3" y="216.5">MIN</text>
<text x="159.9" y="221.3">6.10</text>
<text x="166.1" y="218.8">27.17</text>
<text x="166.4" y="216.5">MAX</text>
<text x="167" y="221.3">6.60</text>
<text x="173.6" y="218.8">1.010</text>
<text x="173.6" y="221.3">0.240</text>
<text x="174.2" y="216.5">MIN</text>
<text x="181" y="218.8">1.070</text>
<text x="181" y="221.3">0.260</text>
<text x="181.1" y="216.5">MAX</text>
<text x="25.9" y="224.9">SEATING</text>
<text x="25.9" y="227">PLANE</text>
<text x="153.3" y="224">C</text>
<text x="153.3" y="226.5">D</text>
<text x="159.9" y="223.8">3.81</text>
<text x="159.9" y="226.3">0.39</text>
<text x="167" y="223.8">4.57</text>
<text x="167" y="226.3">0.55</text>
<text x="173.6" y="223.8">0.150</text>
<text x="173.6" y="226.3">0.015</text>
<text x="181" y="223.8">0.180</text>
<text x="181" y="226.3">0.022</text>
<text x="97.7" y="232.6">20 PL</text>
<text x="153.3" y="229">E</text>
<text x="153.4" y="231.5">F</text>
<text x="159.9" y="231.4">1.27</text>
<text x="160.9" y="229">1.27 BSC</text>
<text x="167" y="231.4">1.77</text>
<text x="173.6" y="231.4">0.050</text>
<text x="175.1" y="229">0.050 BSC</text>
<text x="181" y="231.4">0.070</text>
<text x="64.5" y="235.3">20 PL</text>
<text x="70.1" y="239.2">M</text>
<text x="81.7" y="239.2">M</text>
<text x="109.3" y="236.6">M</text>
<text x="120.9" y="236.6">M</text>
<text x="153.2" y="234">G</text>
<text x="153.3" y="239.1">K</text>
<text x="153.4" y="236.5">J</text>
<text x="159.9" y="236.4">0.21</text>
<text x="159.9" y="238.9">2.80</text>
<text x="160.9" y="234">2.54 BSC</text>
<text x="167" y="236.4">0.38</text>
<text x="167" y="238.9">3.55</text>
<text x="173.6" y="236.4">0.008</text>
<text x="173.7" y="238.9">0.110</text>
<text x="175.1" y="234">0.100 BSC</text>
<text x="181" y="236.4">0.015</text>
<text x="181" y="238.9">0.140</text>
<text x="153.2" y="244.1">M</text>
<text x="153.4" y="241.6">L</text>
<text x="160.2" y="243.9">0°</text>
<text x="160.9" y="241.5">7.62 BSC</text>
<text x="167.3" y="243.8">15°</text>
<text x="174.9" y="243.9">0°</text>
<text x="175.1" y="241.5">0.300 BSC</text>
<text x="181.5" y="243.8">15°</text>
<text x="153.3" y="246.6">N</text>
<text x="159.4" y="246.4">0.51</text>
<text x="167" y="246.3">1.01</text>
<text x="173.6" y="246.4">0.020</text>
<text x="180.8" y="246.3">0.040</text>
</g>
</svg>
